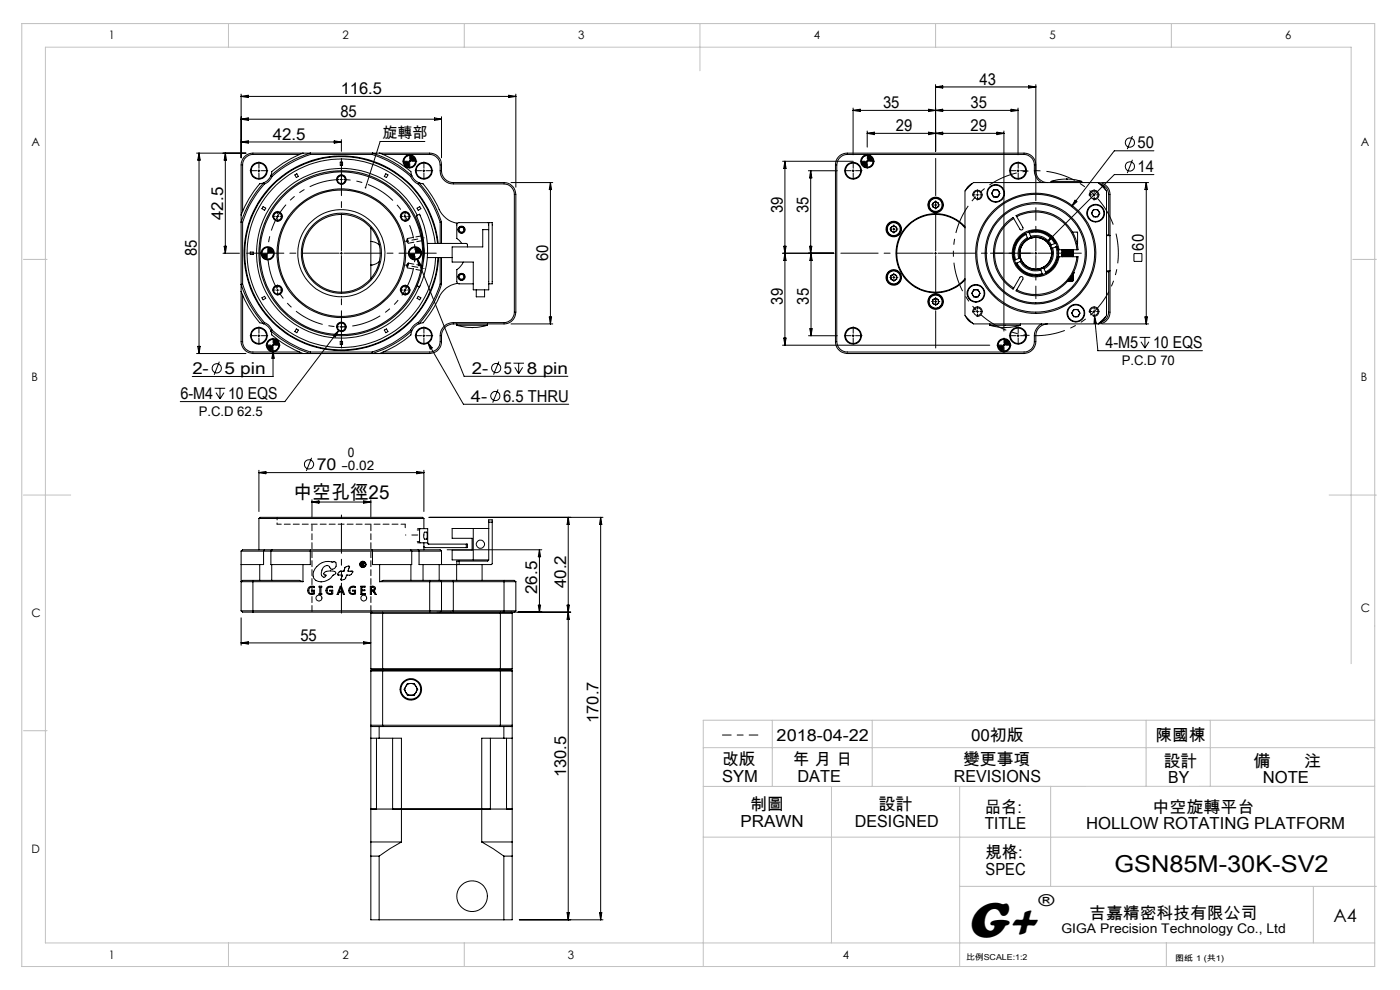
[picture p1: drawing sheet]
<svg xmlns="http://www.w3.org/2000/svg" width="297mm" height="210mm" viewBox="0 0 297 210" stroke-linecap="round" stroke-linejoin="round" font-family="sans-serif">
<g fill="none" stroke="#000" stroke-width=".21">
<path d="M51.2 20v13.5M109.4 20v19.7M198.5 17.9v14.2M198.5 18.4l1.5-.2v.5zM198.5 18.4h21.2M218.2 18.2l1.5 .2-1.5 .3zM219.7 17.9v24.7M41.7 32.5h10.5M42.2 32.5l.3 1.5h-.6zM42.2 32.5v42.5M47.8 32.5v21.2M47.8 32.5l.2 1.5h-.4z"/>
<path d="M51.2 30.1h21.2M51.2 30.1l1.5-.2v.5zM51.2 20.5l1.5-.3v.5zM51.2 25.3l1.5-.3v.5zM51.2 25.3h42.5M51.2 20.5h58.2M51.8 33.4l.6-.6 1.3-.3h37.5a2.45 2.45 0 0 1 2.5 2.5 3.1 3.1 0 0 0 1.2 3.4l1.3 .3h10.7a2.57 2.57 0 0 1 2.5 2.5v25a2.51 2.51 0 0 1-2.5 2.5h-10.7a2.51 2.51 0 0 0-2.5 2.5 3.1 3.1 0 0 1-1.3 3.4l-1.2 .4h-37.5a2.57 2.57 0 0 1-2.5-2.5v-37.5l.1-.9zM54.7 36.2h.5M54.9 36v.5M55.9 38.8a22.3 22.3 0 0 0-4.7 8.3l.3 .1M55.9 38.8l-.7 .2a20.5 20.5 0 0 0-4 6.6M55.9 38.8l.2 .2"/>
<path d="M56.1 39a21.8 21.8 0 0 0-4.6 8.2M57.5 37.2a2.79 2.79 0 0 1-1.6 1.6M57.5 37.2l.2 .2M57.7 37.4a3 3 0 0 1-1.6 1.6M62.5 37.1l.5-.2 .3 .5-.4 .3zM63.5 32.8h-9.8a2.23 2.23 0 0 0-2.2 2.2v9.9M64.3 32.5a22 22 0 0 0-6.7 4l-.1 .7M65.9 32.8a23.1 23.1 0 0 0-8.2 4.6M65.9 32.8l-.1-.3a21.5 21.5 0 0 0-8.3 4.7M65.9 32.8h13.1M70.9 29.9l1.5 .2-1.5 .3zM71.4 38.4a1.01 1.01 0 0 1 .9-1.3 1.01 1.01 0 0 1 1.1 1.1 1.01 1.01 0 0 1-1.3 .9"/>
<path d="M72.2 34.4h.5v.7h-.5zM72.2 38.1h.5M72.4 29.6v2.5M72.4 37.8v.5M79 32.8a22.3 22.3 0 0 1 8.1 4.6M79 32.8v-.3a21.7 21.7 0 0 1 8.3 4.7M80.5 32.5a20.9 20.9 0 0 1 6.7 4l.1 .7M81.3 32.8h9.9a2.29 2.29 0 0 1 2.2 2.2 3.3 3.3 0 0 0 1.4 3.7l1.4 .3h10.7a2.23 2.23 0 0 1 2.2 2.2v25a2.17 2.17 0 0 1-2.2 2.2h-10.7a2.74 2.74 0 0 0-2.8 2.8 2.71 2.71 0 0 1-1.4 3.3l-.8 .2h-9.9M81.8 36.9l.5 .2-.3 .6-.5-.3zM86.7 34.2h.5M86.9 33a1.26 1.26 0 0 0-1.2 1.2M86.9 34v.5"/>
<path d="M87.1 37.4a3.4 3.4 0 0 0 1.6 1.6M87.3 37.2a3.1 3.1 0 0 0 1.6 1.6M87.3 37.2l-.2 .2M88.2 34.2a1.26 1.26 0 0 1-1.3 1.3M88.7 39a22.6 22.6 0 0 1 4.7 8.2M88.9 38.8a22.3 22.3 0 0 1 4.8 8.3M88.9 38.8l.7 .2a20.3 20.3 0 0 1 3.9 6 5 5 0 0 0 3.6 2.4M88.9 38.8l-.2 .2M89.7 36.2h.5M89.9 36v.5M90.1 30h-9.5l-3.1 9.8M92.2 25l1.5 .3-1.5 .2z"/>
<path d="M93.7 24.8v8.7M107.9 20.2l1.5 .3-1.5 .2zM108.4 38.7h8.9M116.8 38.7l.2 1.5h-.5zM116.8 38.7v30M166 34.2h15M166.5 34.2v39M166.5 34.2l.3 1.5h-.5zM171.5 36.2h6.1M172 36.2v17.5M172 36.2l.2 1.5h-.5zM180.7 36.2h.5"/>
<path d="M181 22.9v9.9M181 23.4h35M181 23.4l1.5-.2v.5zM181 36v.5M183.7 34.2h.5M184 27.8v3.4M184 28.3h29M184 28.3l1.5-.3v.6zM184 33h-.2a1.22 1.22 0 0 0-1.1 1.2M184 34v.5M185.2 34.2a1.33 1.33 0 0 1-1.2 1.3M197 28l1.5 .3-1.5 .3z"/>
<path d="M197 23.2l1.5 .2-1.5 .3zM198.5 23.4l1.5-.2v.5zM198.5 28.3l1.5-.3v.6zM206.3 38.9l-1 .7-.4 .7M211.5 28l1.5 .3-1.5 .3zM213 27.8v42.4M214.5 23.2l1.5 .2-1.5 .3zM215.7 36.2h.5M216 22.9v9.9M216 36v.5M219.7 35a2.51 2.51 0 0 0-2.5-2.5h-37.5a2.45 2.45 0 0 0-2.5 2.5v37.5a2.5 2.5 0 0 0 2.5 2.5h37.5a2.57 2.57 0 0 0 2.5-2.5 3.1 3.1 0 0 1 1.3-3.4l1.2-.4M219.7 36.2a2.45 2.45 0 0 0 2.5 2.5"/>
<path d="M221 38.7a3.3 3.3 0 0 1-1.6-3.7 2.23 2.23 0 0 0-2.2-2.2h-37.5a2.29 2.29 0 0 0-2.2 2.2v37.5a2.23 2.23 0 0 0 2.2 2.2h37.5a2.17 2.17 0 0 0 2.2-2.2 3.3 3.3 0 0 1 1.6-3.8M223 38.5h6.5M223 38.5v.2M226.2 38l1.7 .1 1.6 .4M226.2 38l-1.6 .1-1.6 .4M226.2 38h.1M229.5 38.5v.2M233 38.7h-26.5l-1.8 1.8v26.4l1.3 1.4 .5 .4h26.5M233 38.7l1.7 1.8v26.4l-1.7 1.8M233 38.7a2.51 2.51 0 0 1 2.5 2.5v25a2.51 2.51 0 0 1-2.5 2.5M233.2 38.9l.7 .4 .7 1M233.5 39.1l.7 .3a2.25 2.25 0 0 1 1 1.8v8.6"/>
<path d="M233.7 38.7h10M240.2 33.9l-1.1 2.8M240.2 28.8l-1.1 2.8M243.2 38.7v30M243.2 38.7l.2 1.5h-.5zM244.8 37h-8.4l-14.2 14.3M244.8 32h-8.4l-9.1 11.8M47.3 53.7h3.5M47.6 52.2h.4l-.2 1.5zM51.5 47.2v13.1M53.1 53.5h.6v.5h-.6zM55.8 43.8l.6 .4-.3 .4-.5-.3z"/>
<path d="M56.8 52.5a1.26 1.26 0 0 0-1.3 1.2M57.9 46.2a.99 .99 0 0 1 .9-1.3 .99 .99 0 0 1 1.1 1.1 .99 .99 0 0 1-1.3 .9M58 53.7a1.26 1.26 0 0 1-1.2 1.3M58.6 45.9h.5M58.9 45.7v.5M72.2 53.7h.5M72.4 53.5v.5M78.7 51.2a2.53 2.53 0 0 1 1.8 .8M78.7 48.3v10.8M80.5 55.4a2.65 2.65 0 0 1-1.8 .8M85 46.2a.99 .99 0 0 1 .9-1.3 .99 .99 0 0 1 1 1.1 .99 .99 0 0 1-1.2 .9M85.7 45.9h.5"/>
<path d="M85.9 45.7v.5M88.1 52.5a1.26 1.26 0 0 0-1.3 1.2M88.5 44.2l.5-.4 .3 .5-.6 .3zM88.5 54.9l10 24.9h22M88.5 54.9l.8 1.3-.5 .2zM88.5 45.7a18 18 0 0 0-27.6-5.8 18 18 0 0 0 .8 28.2 18 18 0 0 0 27.2-7.3M89.3 53.7a1.26 1.26 0 0 1-1.2 1.3M89.9 55.3a17.4 17.4 0 0 0-1.6-9.6l.7-.3a18.4 18.4 0 0 1 0 15.5l-.5-.3M90.7 54.6h5.2M90.7 51.6h8.2l.3 .2v.6M92.3 51.6a20 20 0 0 0-30.7-14.7 20 20 0 0 0 .7 34.1 20 20 0 0 0 30.1-16.1v-.3M92.8 51.6a20.5 20.5 0 0 0-31.5-15.1 20.5 20.5 0 0 0 .8 34.9 20.5 20.5 0 0 0 30.8-16.4v-.4"/>
<path d="M93 51.6a20.6 20.6 0 0 0-31.7-15.2 20.6 20.6 0 0 0 .7 35.1 20.6 20.6 0 0 0 31-16.6v-.3M93.4 47.2v4.4M93.4 54.6v5.7M93.7 47.1v4.5M93.7 54.6v5.7M93.7 47.1l-.3 .1M97.3 48.9a.63 .63 0 0 1 .6-.8 .63 .63 0 0 1 .6 .7 .63 .63 0 0 1-.7 .5M97.3 58.9a.63 .63 0 0 1 .6-.8 .63 .63 0 0 1 .6 .7 .63 .63 0 0 1-.7 .5M98.3 55.6l-.6 .9-.8 .7v2.7l.4 .3h3.1M103.7 47.2v13M103.7 47.2h.7v13h-.7M103.7 47.2l-6.6 .1-.2 .3v3l1.1 1"/>
<path d="M103.7 48.7h-1.3v3.7h-6.5v3.2h4.5v5.9h3.3v-1.3M166.3 52.2h.5l-.3 1.5zM166.5 53.7l.3 1.5h-.5zM171.7 52.2h.5l-.2 1.5zM172 53.7v17.5M172 53.7l.3 1.5h-.5zM176.9 53.7h-10.9M188.9 48.3l.7-.4 .6 .3 .1 .7-.6 .4-.7-.3zM188.9 58.5l.7-.4 .6 .3 .1 .8-.6 .4-.7-.3zM189.4 58.8h.5M189.4 48.6h.5M189.6 48.4v.5"/>
<path d="M189.6 58.6v.5M197.8 43.1l.6-.4 .7 .4v.7l-.6 .4-.6-.3zM198.2 53.7h.5M198.2 43.5h.5M198.5 43.2v.5M198.5 53.5v.5M204.7 48.1a8.4 8.4 0 0 0-12.1-.4 8.4 8.4 0 0 0 0 12.1 8.4 8.4 0 0 0 12.1-.5M204.7 48.3a8.2 8.2 0 0 0-11.9-.5 8.2 8.2 0 0 0 0 11.9 8.2 8.2 0 0 0 11.9-.6M206.4 41.6a1.01 1.01 0 0 1 .8-1.3 1.01 1.01 0 0 1 1.2 1.1 1.01 1.01 0 0 1-1.3 .9M207.1 41.3h.5M207.4 41.1v.5M210.8 40.2h.9l.4 .8-.4 .8h-.9l-.4-.8z"/>
<path d="M215.1 46.3a8.7 8.7 0 0 0 0 14.8M215.1 46.3l-.2-.2a9 9 0 0 0 0 15.2l.2-.2M215.7 46l-.2-.3a9 9 0 0 1 13.2 7.3h-4.3a4.8 4.8 0 0 0-7.3-3.3 4.8 4.8 0 0 0 0 8 4.8 4.8 0 0 0 7.3-3.2h4.3a9 9 0 0 1-13.2 7.2l.2-.2M215.7 46l1.3 2.2a.37 .37 0 0 1-.1 .5 .37 .37 0 0 1-.5-.1l-1.3-2.3M215.7 46a8.7 8.7 0 0 1 12.8 7M215.7 55.8l-.2 .1a4.7 4.7 0 0 0 5.7 2.3l-.1-.2M215.7 55.8a4.5 4.5 0 0 0 5.4 2.2M216.1 54.8l-.7 .3M216.4 54.7l.3 .7M216.4 54.7l-.3 .1M216.4 54.7l.2 .7M216.4 55.5a3.7 3.7 0 0 0 4.4 1.8"/>
<path d="M216.4 55.5l-.7 .3M216.7 55.4a3.4 3.4 0 0 0 4 1.7M216.7 55.4l-.3 .1M217.7 49.7l-.1-.2a4.8 4.8 0 0 0-2.4 5.7l.2-.1M217.7 49.7a4.5 4.5 0 0 0-2.3 5.4M217.7 49.7l.2 .7M217.9 50.4a3.7 3.7 0 0 0-1.8 4.4M217.9 50.4l.2 .3M218.1 50.7a3.5 3.5 0 0 0-1.7 4M218.4 49.5a4.4 4.4 0 0 1 5.3 2.2M218.4 49.5l-.1-.3a4.8 4.8 0 0 1 5.7 2.4l-.3 .1M218.4 49.5l.3 .6"/>
<path d="M218.7 50.1a3.7 3.7 0 0 1 4.3 1.9M218.7 50.1l.1 .3M218.7 50.4l-.6 .3M218.8 50.4a3.5 3.5 0 0 1 4 1.7M218.8 50.4l-.7 .3M219.5 53.7h.5M219.7 53.5v.5M220.7 57.1l.1 .2M220.8 57.3l.3 .7M221.4 56.8l-.7 .3M221.4 56.8l.1 .2M221.5 57l.3 .7"/>
<path d="M222.8 52.1l.3 .6M223 52l-.2 .1M223.1 50l.3 .4-1.2 .9zM223.1 52.7a3.5 3.5 0 0 1-1.7 4.1M223.3 52.6a3.7 3.7 0 0 1-1.8 4.4M223.3 52.6l-.2 .1M223.7 51.7l-.7 .3M224 52.3a4.5 4.5 0 0 1-2.2 5.4M224 52.3h.3a4.8 4.8 0 0 1-2.4 5.7l-.1-.3M224 52.3l-.7 .3M224.5 53v1.5M224.7 53a5 5 0 0 0-7.7-3.5 5 5 0 0 0 0 8.4 5 5 0 0 0 7.7-3.4"/>
<path d="M225.2 54.3h2.5M225.2 53.1h2.5M225.2 54.4h2.5M225.2 53.9h2.5M225.2 54h2.5M225.2 53.5h2.5M225.2 53.6h2.5M225.2 53.2h2.5M225.2 53.1v.1M225.2 53.5v.1M225.2 53.9v.1M225.2 54.3v.1"/>
<path d="M225.2 54l.3 .1M225.2 54.4l.2 .1M225.2 53.6l.3 .1M225.2 53.2l.3 .1M225.4 53l-.2 .1M225.5 54.1h2M225.5 53.3h2M225.5 53.7h2M225.5 54.1l-.3 .2M225.5 53.3l-.3 .2M225.5 53.7l-.3 .2M226.6 59.5h1.1"/>
<path d="M226.7 59.5h1M226.8 59.3h.7M226.9 59.2h.8M227 59.1h.7M227.1 58.9h.4M227.2 58.8h.5M227.3 58.7h.4M227.3 58.5h.2M227.4 58.4h.3M227.5 49.2l1.1 .1-.1 2.4M227.5 58.3h.2M227.5 58.9l.2 .2"/>
<path d="M227.5 54.1l.2 .2M227.5 53.3l.2 .2M227.5 53.7l.2 .2M227.5 59.3l.2 .2M227.5 58.5l.2 .2M227.6 58.2l.1 .1M227.6 53l.1 .1M227.7 58h.1M227.7 57.9h.1M227.7 59.5l-.2 .2h-1.1M227.7 53.1v.1M227.7 53.5v.1"/>
<path d="M227.7 53.9v.1M227.7 54.3v.1M227.7 57.9v.1M227.7 58.3v.1M227.7 58.7v.1M227.7 59.1v.1M227.7 59.5h.1M227.7 59.2l-.2 .1M227.7 58.8l-.2 .1M227.7 58.4l-.2 .1M227.7 58h-.1M227.7 54l-.2 .1"/>
<path d="M227.7 54.4l-.1 .1M227.7 53.6l-.2 .1M227.7 53.2l-.2 .1M228.1 42.5l.4 .3-1.2 1zM228.5 54.5a8.7 8.7 0 0 1-12.8 7M231.1 41.6a1 1 0 0 1 .9-1.2 1 1 0 0 1 1.1 1 1 1 0 0 1-1.3 .9M231.8 41.3h.5M232 44.4h.9l.4 .8-.4 .8h-.9l-.5-.8zM232.1 41.1v.5M234.7 57.6h.5M234.7 49.8h.5M234.7 57.5h.8"/>
<path d="M234.7 50h.8M235.2 57.6v8.6a2.27 2.27 0 0 1-1.7 2.2M235.2 49.8l.1 .2M235.3 57.5l-.1 .1M240.6 53.8h1.7v1.6h-1.7zM41.7 75h10.5M41.9 73.5h.6l-.3 1.5zM46.5 76.7l-1.1 2.8M51.2 61.8a20.8 20.8 0 0 0 4 6.7l.7 .2M51.5 60.3a22.3 22.3 0 0 0 4.6 8.1M51.5 60.3h-.3a22.8 22.8 0 0 0 4.7 8.4M51.5 62.6v9.9a2.17 2.17 0 0 0 2.2 2.2h9.8"/>
<path d="M54.7 71.2h.5M54.9 71v.5M55.6 63.2l.5-.3 .3 .4-.6 .3zM55.9 68.7a2.6 2.6 0 0 1 1.6 1.5M56.1 68.4a2.84 2.84 0 0 1 1.6 1.6M56.1 68.4l-.2 .3M57.5 70.2a22.2 22.2 0 0 0 8.3 4.8l.1-.3M57.5 70.2l.1 .7a20.5 20.5 0 0 0 6.7 4.1M57.7 73.2h.5M57.7 70a21.8 21.8 0 0 0 8.2 4.7M57.7 70l-.2 .2M57.9 74.5v5.4h-17.1"/>
<path d="M57.9 74.5l.3 1.5h-.5zM57.9 73v.5M57.9 72a1.33 1.33 0 0 0-1.2 1.2M57.9 61.8a.99 .99 0 0 1 .9-1.2 .99 .99 0 0 1 1.1 1 .99 .99 0 0 1-1.3 .9M58.6 61.6h.5M58.9 61.3v.5M59.2 73.2a1.21 1.21 0 0 1-1.3 1.3M62.9 69.8l.4 .2-.3 .6-.5-.3zM65.9 74.7h13.1M70.7 71.2l1.1-1-.7 1.3zM71.4 69.6a1 1 0 0 1 .9-1.3 1 1 0 0 1 1.1 1.1 1 1 0 0 1-1.3 .9M71.8 70.2l-11.4 15h-22.2"/>
<path d="M72.2 72.4h.5v.7h-.5zM72.2 69.3h.5M72.4 69.1v.5M81.5 70l.5-.2 .3 .5-.5 .3zM85 61.8a.99 .99 0 0 1 .9-1.2 .99 .99 0 0 1 1 1 .99 .99 0 0 1-1.2 .9M85.7 61.6h.5M85.9 61.3v.5M87.1 70a21.1 21.1 0 0 1-8.1 4.7M87.1 70l.2 .2M87.3 70.2a22.4 22.4 0 0 1-8.3 4.8v-.3M87.3 70.2l-.1 .7a20.5 20.5 0 0 1-6.7 4.1M88.7 68.4a3.1 3.1 0 0 0-1.6 1.6"/>
<path d="M88.7 62.9l.6 .3-.3 .4-.5-.3zM88.7 68.4l.2 .3M88.9 68.7a2.88 2.88 0 0 0-1.6 1.5M89.7 71.2h.5M89.9 71v.5M90.7 72.6l7.6 13.2h22.3M90.7 72.6l1 1.2-.4 .2zM93.4 60.3a23.1 23.1 0 0 1-4.7 8.1M93.4 60.3h.3M93.7 60.3a22.8 22.8 0 0 1-4.8 8.4M96.9 69l2 .4 1.3 .1M96.9 69h6.5"/>
<path d="M96.9 68.7v.3M97.1 60.1a5.1 5.1 0 0 0-4.2 3.6 18.7 18.7 0 0 1-3.3 4.8l-.7 .2M100.2 69.5h.1M101 61.5v1.5h1.8v-1.5M103.4 69l-2 .4-1.2 .1M103.4 68.7v.3M105.8 76.7l-1.1 2.8M108.4 68.7h8.9M108.9 77h2.3M109.2 77.9l.8 1.4M110 77v2.3M110.9 77.9l-.9 1.4"/>
<path d="M116.5 67.2h.5l-.2 1.5zM166 73.2h44M166.3 71.7h.5l-.3 1.5zM171.5 71.2h6.1M171.8 69.7h.5l-.3 1.5zM180.7 71.2h.5M181 71v.5M197.8 63.6l.6-.4 .7 .4v.7l-.6 .4-.6-.3zM198.2 64h.5M198.5 63.7v.5M204.9 67.2l.7 .9 .7 .4M206.4 66.3a1 1 0 0 1 .8-1.2 1 1 0 0 1 1.1 1 1 1 0 0 1-1.2 1"/>
<path d="M206.6 61.4h.9l.4 .8-.4 .8h-.9l-.5-.8zM207.1 66.1h.5M207.4 65.9v.4M210 69l2 .4 1.2 .1M210 69h6.5M210 68.7v.3M212.7 73.2h.5M213 72h-.2a1.22 1.22 0 0 0-1.1 1.2M213 73v.5M213.2 69.5h.1M214.2 73.2a1.26 1.26 0 0 1-1.2 1.3M215.1 61.1l1.3-2.3a.37 .37 0 0 1 .5-.1 .37 .37 0 0 1 .1 .5l-1.3 2.3"/>
<path d="M215.7 71.2h.5M216 71v.5M216.5 69l-2 .4-1.3 .1M216.5 68.7v.3M227.8 65.6h.9l.4 .8-.4 .8h-.9l-.5-.8zM231.1 66.3a.99 .99 0 0 1 .9-1.2 .99 .99 0 0 1 1.1 1.1 .99 .99 0 0 1-1.3 .9M231.8 66.1h.5M232.1 65.9v.4M232.2 67.1l.7 7.3h22.2M232.2 67.1l.4 1.5h-.5zM233.7 68.7h10M234.6 67.2l-.2 .3a2.09 2.09 0 0 1-1.2 1"/>
<path d="M241.8 71.6h2.2M242 72.5l.9 1.3M242.9 71.6v2.2M242.9 67.2h.5l-.2 1.5zM243.7 72.5l-.8 1.3M45.5 82.4h2.3M45.8 83.3l.9 1.3M46.7 82.4v2.2M47.5 83.3l-.8 1.3M54.9 99.8v8.7M66.1 97.1l-1.1 2.8M89.9 99.8v8.7"/>
<path d="M105.7 82.6l-1.2 2.8M51.2 116.9h4.7M51.2 119.8h3.9M51.2 116.9v12.7M54.9 100.3h35M54.9 100.3l1.5-.3v.5zM54.9 110l.3-.3h34.5l.2 .3M54.9 110h35M54.9 110v6.6M55.1 119.8v3.3M55.9 116.9v2.9h-.8M55.9 116.9h1.6"/>
<path d="M56.1 116.6h1.6M56.1 116.6h-4.6l-.3 .3M56.1 116.6l-.2 .3M57.5 116.9h8.3M57.5 116.9v2.9h.1M57.6 119.8h6.7M57.6 119.8v3.3M57.7 116.6h8.2M57.7 116.6l-.2 .3M64.3 119.8v3.6M65.8 116.9v2.9h-1.5M65.8 116.9h13.2"/>
<path d="M65.9 116.6h13.1M65.9 116.6l-.1 .3M66.2 106v3.7M66.2 106.5h12.5M66.2 106.5l1.5-.3v.5zM76.7 119.3h.5l.1 .2-.2 .3 .2 .3h-.1l-.2-.3h-.2l-.1 .3zM76.8 119.4h.3v.3h-.3zM77.2 106.2l1.5 .3-1.5 .2zM78.7 106v3.7M79 116.6h8.1M79 116.6v.3M79 116.9h8.3"/>
<path d="M79 116.9v2.9h1.5M80.5 119.8h6.7M80.5 119.8v3.6M87.1 116.6h1.6M87.1 116.6l.2 .3M87.2 119.8v3.3M87.3 116.9h1.6M87.3 116.9v2.9h-.1M88.4 100l1.5 .3-1.5 .2zM88.5 112.4h.5M88.5 114.9h.5M88.6 112.1h.5"/>
<path d="M88.6 115.1h.5M88.7 116.6h4.7l.3 .3M88.7 116.6l.2 .3M88.9 116.9v2.9h.8M88.9 116.9h4.8M89 114.9l.1 .2M89 112.4v2.5M89.1 112.1l-.1 .3M89.1 112.1h1.6v3M89.1 115.1h1.6M89.7 119.8h3.5M89.7 119.8v3.3"/>
<path d="M89.9 115.9l.2 .3h8.8M89.9 110v2.1M89.9 115.1v1.5M90 112.9h.6v1v.5h-.3a.34 .34 0 0 1-.4-.4zM90.7 115.1l.2 .3h8M90.7 115.1h.1M90.7 115.1l.3 .3M90.9 109.7h37M93.2 119.8h4.2M93.2 119.8v3.3M93.7 116.9v2.9M94.9 116.6h20"/>
<path d="M97.4 119h-.5v4.1M97.4 119v.8M98.9 115.4h.3v.8h-.3M98.9 115.4v.8M100.4 112.1v6.7M102.3 119.8v3.3M103.6 118.8l-.2 .2h-6M103.7 110.8v-.5h.7v.5M103.7 110.8v8h-7.8v-2.1h4.3v-2.5h-4.3v-2.1h7.8M103.7 110.8h.7M104.4 110.8v8.9l-7 .1M114.4 116.6v13.2"/>
<path d="M114.4 116.6l.3 1.5h-.5zM120.5 109.7v85.4M120.5 109.7l.3 1.6h-.5zM127.4 109.7l.3 1.6h-.5zM127.4 109.7v85.4M51.2 131v5.9M51.2 136.4l1.5-.3v.5zM51.2 136.4h27.5M51.2 129.6l.3 .2h2.2M51.2 129.6h42.5M53.7 123.1h-2.2l-.3 .3h13.1M53.7 123.1h9.8l.8 .3"/>
<path d="M53.7 129.8h37.5M53.7 123.1v6.7M65.6 124.5l.9-.2 .2 .1v.3a.71 .71 0 0 0-1.2 .4 .71 .71 0 0 0 1 .8v-.5h-.4v-.2h.6v.8a.92 .92 0 0 1-1.3-.2 .92 .92 0 0 1 .2-1.3zM67.2 120.2a3.6 3.6 0 0 1 3.5-1h.2a.8 .8 0 0 1 .3 1.1 .8 .8 0 0 1-1.2 .2l-.1-.4a1.04 1.04 0 0 0-1.6 .8 1.24 1.24 0 0 0 0 1.3 .44 .44 0 0 0 .5 .2 .44 .44 0 0 0 .3-.4 .34 .34 0 0 1-.4-.4 2.22 2.22 0 0 1 2.5-.2l-.1 .4-.4 .2a2.81 2.81 0 0 1-3.9 .9 1.99 1.99 0 0 1 .4-2.7zM67.7 124.3h.6v.3h-.2v1.3h.2v.2h-.6v-.2h.1v-1.3h-.1zM69.5 124.5l.8-.2 .3 .1v.3a.71 .71 0 0 0-1.2 .4 .71 .71 0 0 0 .9 .8v-.5h-.3v-.2h.6v.8a.92 .92 0 0 1-1.3-.2 .92 .92 0 0 1 .2-1.3zM72 121.3l.3-.2a.58 .58 0 0 0 .7 0 .58 .58 0 0 0 .2-.7 .73 .73 0 0 1 1-.3l-.4 1.1h1a.97 .97 0 0 1-1.2 .8l-.1 .1a.83 .83 0 0 1-1.2 .8l.3-.9-1-.1zM72.2 124.3h.2l.7 1.8h-.3l-.1-.5h-.8l-.1 .5h-.3zM72.3 124.6h.1M72.3 124.6l.3 .8h-.6zM72.8 121.2h.1M74.3 124.5l.9-.2 .2 .1v.3a.7 .7 0 0 0-1.2 .4 .7 .7 0 0 0 1 .8v-.5h-.4v-.2h.6v.8a.92 .92 0 0 1-1.3-.2 .92 .92 0 0 1 .2-1.3z"/>
<path d="M76.6 124.3h.8v.3h-.6v.5h.6v.2h-.6v.6h.7v.2h-.9zM77.2 136.1l1.5 .3-1.5 .2zM78.6 124.3a.95 .95 0 0 1 1 .3v.4l-.3 .3 .5 .8h-.2l-.5-.7h-.3v.7h-.2zM78.7 130.1h2.5M78.7 130.1v11.7M78.8 124.6h.3a.3 .3 0 0 1 .3 .3 .3 .3 0 0 1-.3 .3h-.3zM78.9 129.8l-.2 .3M79.3 125.3h.1M80.5 123.4h13.2M81.2 129.8v.3M81.2 130.1v11.7M81.2 130.1h25"/>
<path d="M91.2 123.1h-9.9l-.8 .3M91.2 123.1h2.2M91.2 129.8h2.2M91.2 123.1v6.7M92.7 129.8h28.4M93.4 123.1h2.8M93.4 129.8h2.2M93.4 123.1l.3 .3M93.7 123.4h15.7M93.7 129.6h15.7M93.7 123.4v6.2M93.7 129.6l-.3 .2"/>
<path d="M96.2 123.1h10.7M96.2 123.1v6.7M106.2 130.1h2.5M106.2 130.1v11.7M106.6 129.8h-.4v.3M106.9 123.1h2.2l.3 .3M106.9 123.1v6.7h2.2l.3-.2M108.4 129.8l.3 .3M108.7 130.1v11.7M109.4 123.4v6.2M114.2 128.4h.5l-.3 1.4zM120.3 128.4h.5l-.3 1.4z"/>
<path d="M120.5 129.8l.3 1.6h-.5zM78.7 156.6h1.7M78.7 153.8l.2 .3M78.7 153.8h2.5M78.7 142.3h2.5M78.7 141.8h2.5M78.7 141.8l.2 .3M78.7 142.3v11.5M78.9 142.1h2.3M78.9 142.1l-.2 .2M79.9 156.6v15h-1.2h6.5M80.4 154.1h-1.7v24.5"/>
<path d="M80.4 156.6h4.8v22M80.4 154.1v2.5M80.4 154.1h26.5M81.2 142.1v.2M81.2 153.8v.3M81.2 141.8v.3M81.2 142.1h25M81.2 142.3h25M81.2 153.8h25M81.2 142.3v11.5M81.2 141.8h25M83.3 156.6v15h1.9"/>
<path d="M86.4 145h1.5l.7 1.2-.7 1.3h-1.5l-.7-1.3zM104 156.6v15h-1.8M106.2 142.1v.2M106.2 153.8v.3M106.2 142.1h2.2M106.2 142.3h2.5M106.2 153.8h2.5M106.2 141.8v.3M106.2 141.8h2.5M106.2 142.3v11.5M106.9 156.6h1.8M106.9 154.1h1.8v24.5"/>
<path d="M106.9 154.1v2.5M106.9 156.6h-4.7v22M107.5 156.6v15h1.2h-6.5M108.4 142.1l.3 .2M108.7 153.8l-.3 .3M108.7 141.8l-.3 .3M108.7 142.3v11.5M78.7 178.6h6.5M78.7 178.6v3M85.2 178.6l-2.5 1.4-2.3 1.6M85.2 171.6h17M102.2 178.6h6.5"/>
<path d="M102.2 178.6l4.7 3M108.7 178.6v3M78.7 181.6h1.7M78.7 181.6v13.5h1.7M80.4 195.1h26.5M80.4 181.6v13.5M106.9 181.6h1.8M106.9 181.6v13.5M108.7 181.6v13.5h-1.8M110.2 195.1h17.7M120.3 193.6h.5l-.3 1.5zM127.2 193.6h.5l-.3 1.5z"/>
<circle cx="54.9" cy="36.2" r="1.78"/>
<circle cx="54.9" cy="36.2" r="1.63"/>
<circle cx="72.4" cy="38.1" r=".83"/>
<circle cx="72.4" cy="38.1" r=".97"/>
<circle cx="86.9" cy="34.2" r="1.4"/>
<circle cx="86.9" cy="34.2" r="1.25"/>
<circle cx="89.9" cy="36.2" r="1.77"/>
<circle cx="89.9" cy="36.2" r="1.63"/>
<circle cx="181" cy="36.2" r="1.63"/>
<circle cx="181" cy="36.2" r="1.78"/>
<circle cx="184" cy="34.2" r="1.41"/>
<circle cx="184" cy="34.2" r="1.26"/>
<circle cx="216" cy="36.2" r="1.63"/>
<circle cx="216" cy="36.2" r="1.78"/>
<circle cx="239.7" cy="35.3" r=".99"/>
<circle cx="239.7" cy="30.3" r=".98"/>
<circle cx="56.8" cy="53.7" r="1.41"/>
<circle cx="56.8" cy="53.7" r="1.25"/>
<circle cx="58.9" cy="45.9" r=".82"/>
<circle cx="58.9" cy="45.9" r=".98"/>
<circle cx="72.4" cy="53.7" r="17.2"/>
<circle cx="72.4" cy="53.7" r="9.2"/>
<circle cx="72.4" cy="53.7" r="13.4"/>
<circle cx="72.4" cy="53.7" r="8.2"/>
<circle cx="72.4" cy="53.7" r="17.5"/>
<circle cx="72.4" cy="53.7" r="13.6"/>
<circle cx="72.4" cy="53.7" r="8.5"/>
<circle cx="85.9" cy="45.9" r=".98"/>
<circle cx="86" cy="45.9" r=".83"/>
<circle cx="88" cy="53.7" r="1.26"/>
<circle cx="88" cy="53.7" r="1.41"/>
<circle cx="97.9" cy="58.7" r=".75"/>
<circle cx="97.9" cy="58.7" r=".52"/>
<circle cx="97.9" cy="48.7" r=".52"/>
<circle cx="97.9" cy="58.7" r=".66"/>
<circle cx="97.9" cy="48.7" r=".66"/>
<circle cx="97.9" cy="48.7" r=".76"/>
<circle cx="189.6" cy="58.9" r="1.65"/>
<circle cx="189.6" cy="48.6" r="1.65"/>
<circle cx="189.6" cy="58.8" r="1.38"/>
<circle cx="189.6" cy="58.9" r="1.5"/>
<circle cx="189.6" cy="48.6" r="1.37"/>
<circle cx="189.6" cy="48.6" r="1.49"/>
<circle cx="189.6" cy="58.8" r=".61"/>
<circle cx="189.6" cy="48.6" r=".63"/>
<circle cx="198.5" cy="43.5" r="1.65"/>
<circle cx="198.5" cy="43.5" r="1.37"/>
<circle cx="198.5" cy="43.5" r="1.5"/>
<circle cx="198.5" cy="43.5" r=".62"/>
<circle cx="207.4" cy="41.4" r=".82"/>
<circle cx="211.2" cy="41" r="1.76"/>
<circle cx="211.2" cy="41" r="1.87"/>
<circle cx="211.2" cy="41" r=".78"/>
<circle cx="219.7" cy="53.7" r="12.5"/>
<circle cx="219.7" cy="53.7" r="3.4"/>
<circle cx="219.7" cy="53.7" r="10.8"/>
<circle cx="219.7" cy="53.7" r="10.5"/>
<circle cx="219.7" cy="53.7" r="12.8"/>
<circle cx="232.1" cy="41.4" r=".83"/>
<circle cx="232.4" cy="45.2" r=".77"/>
<circle cx="232.4" cy="45.2" r="1.76"/>
<circle cx="232.4" cy="45.2" r="1.87"/>
<circle cx="46" cy="78.1" r=".98"/>
<circle cx="54.9" cy="71.2" r="1.78"/>
<circle cx="54.9" cy="71.2" r="1.63"/>
<circle cx="57.9" cy="73.2" r="1.39"/>
<circle cx="57.9" cy="73.2" r="1.24"/>
<circle cx="58.9" cy="61.5" r=".82"/>
<circle cx="58.9" cy="61.5" r=".98"/>
<circle cx="72.4" cy="69.3" r=".83"/>
<circle cx="72.4" cy="69.4" r=".97"/>
<circle cx="85.9" cy="61.5" r=".98"/>
<circle cx="86" cy="61.5" r=".83"/>
<circle cx="89.9" cy="71.2" r="1.77"/>
<circle cx="89.9" cy="71.2" r="1.63"/>
<circle cx="105.3" cy="78.1" r=".97"/>
<circle cx="181" cy="71.2" r="1.63"/>
<circle cx="181" cy="71.2" r="1.78"/>
<circle cx="198.5" cy="64" r="1.39"/>
<circle cx="198.5" cy="64" r="1.65"/>
<circle cx="198.5" cy="64" r="1.5"/>
<circle cx="198.5" cy="64" r=".62"/>
<circle cx="207" cy="62.2" r="1.76"/>
<circle cx="207" cy="62.2" r=".77"/>
<circle cx="207" cy="62.2" r="1.87"/>
<circle cx="207.4" cy="66.1" r=".82"/>
<circle cx="213" cy="73.2" r="1.4"/>
<circle cx="213" cy="73.2" r="1.25"/>
<circle cx="216" cy="71.2" r="1.63"/>
<circle cx="216" cy="71.2" r="1.78"/>
<circle cx="228.2" cy="66.4" r="1.88"/>
<circle cx="228.2" cy="66.4" r="1.76"/>
<circle cx="228.2" cy="66.4" r=".77"/>
<circle cx="232.1" cy="66.1" r=".83"/>
<circle cx="65.6" cy="98.5" r=".98"/>
<circle cx="105.1" cy="84" r=".97"/>
<circle cx="77" cy="119.7" r=".67"/>
<circle cx="77" cy="119.7" r=".6"/>
<circle cx="101.9" cy="115.4" r=".87"/>
<circle cx="67.7" cy="126.9" r=".62"/>
<circle cx="77.2" cy="126.9" r=".62"/>
<circle cx="87.2" cy="146.2" r="2.27"/>
<circle cx="87.2" cy="146.2" r="1.24"/>
<circle cx="87.2" cy="146.2" r="2.1"/>
<circle cx="100.1" cy="190.1" r="3.3"/>
</g>
<path d="M236.5 48.6a17.5 17.5 0 0 0-29.3-7.1 17.5 17.5 0 0 0 7.8 29.1 17.5 17.5 0 0 0 21.8-20.9l-.3-1.1" fill="none" stroke="#000" stroke-width=".21" stroke-dasharray="6.3 1.3 1.3 1.3 1.3 1.3" stroke-dashoffset="-1" stroke-linecap="butt"/>
<path d="M87.4 49.1a15.6 15.6 0 0 0-26.1-6.3 15.6 15.6 0 0 0 6.9 25.9 15.6 15.6 0 0 0 19.5-18.5l-.3-1.1" fill="none" stroke="#000" stroke-width=".21" stroke-dasharray="6.3 1.3 1.3 1.3 1.3 1.3" stroke-dashoffset="4.9" stroke-linecap="butt"/>
<path d="M219.2 53.7h-9.1M219.7 53.2v-9.1M219.7 54.2v9.2M220.2 53.7h9.2" fill="none" stroke="#000" stroke-width=".21" stroke-dasharray="30.5 1.3 1.3 1.3" stroke-dashoffset="27.8"/>
<path d="M71.9 53.7h-19.6M72.4 53.2v-19.6M72.4 54.2v19.6M72.9 53.7h19.6M198 53.7h-19.6M198.5 53.2v-19.6M198.5 54.2v19.6M199 53.7h19.6" fill="none" stroke="#000" stroke-width=".21" stroke-dasharray="30.5 1.3 1.3 1.3" stroke-dashoffset="22.6"/>
<g fill="none" stroke="#000" stroke-width=".21" stroke-dasharray="30.5 1.3 1.3 1.3">
<path d="M54.4 36.2h-1.3M54.9 35.7v-1.4M54.9 36.7v1.4M55.4 36.2h1.4M71.9 38.1h-.5M72.4 37.6v-.6M72.4 38.6v.6M72.9 38.1h.6M86.4 34.2h-1M86.9 33.7v-1M86.9 34.7v1M87.4 34.2h1"/>
<path d="M89.4 36.2h-1.3M89.9 35.7v-1.4M89.9 36.7v1.4M90.4 36.2h1.4M180.5 36.2h-1.4M181 35.7v-1.4M181 36.7v1.4M181.5 36.2h1.4M183.5 34.2h-1M184 33.7v-1M184 34.7v1M184.5 34.2h1"/>
<path d="M215.5 36.2h-1.4M216 35.7v-1.4M216 36.7v1.4M216.5 36.2h1.4M58.4 45.9h-.6M58.9 45.4v-.6M58.9 46.4v.6M59.4 45.9h.6M85.5 45.9h-.6M86 45.4v-.6M86 46.4v.6M86.5 45.9h.5"/>
<path d="M189.1 58.8h-.4M189.1 48.6h-.4M189.6 58.3v-.3M189.6 59.3v.4M189.6 48.1v-.4M189.6 49.1v.4M190.1 58.8h.4M190.1 48.6h.4M198 43.5h-.4M198.5 43v-.4M198.5 44v.3M199 43.5h.4"/>
<path d="M206.9 41.3h-.6M207.4 40.8v-.5M207.4 41.8v.6M207.9 41.3h.6M231.6 41.3h-.6M232.1 40.8v-.5M232.1 41.8v.6M232.6 41.3h.6M54.4 71.2h-1.3M54.9 70.7v-1.4M54.9 71.7v1.4M55.4 71.2h1.4"/>
<path d="M57.4 73.2h-1M57.9 72.7v-1M57.9 73.7v1M58.4 61.5h-.6M58.4 73.2h1M58.9 61v-.6M58.9 62v.6M59.4 61.5h.6M71.9 69.3h-.5M72.4 68.8v-.5M72.4 69.8v.6M72.9 69.3h.6"/>
<path d="M85.5 61.5h-.6M86 61v-.6M86 62v.6M86.5 61.5h.5M89.4 71.2h-1.3M89.9 70.7v-1.4M89.9 71.7v1.4M90.4 71.2h1.4M180.5 71.2h-1.4M181 70.7v-1.4M181 71.7v1.4M181.5 71.2h1.4"/>
<path d="M198 64h-.4M198.5 63.5v-.4M198.5 64.5v.3M199 64h.4M206.9 66.1h-.6M207.4 65.6v-.6M207.4 66.6v.6M207.9 66.1h.6M212.5 73.2h-1M213 72.7v-1M213 73.7v1M213.5 73.2h1"/>
<path d="M215.5 71.2h-1.4M216 70.7v-1.4M216 71.7v1.4M216.5 71.2h1.4M231.6 66.1h-.6M232.1 65.6v-.6M232.1 66.6v.6M232.6 66.1h.6M72.4 110v-.8"/>
</g>
<path d="M153.3 155.9h7.5" fill="none" stroke="#000" stroke-width=".21" stroke-dasharray="30.5 1.3 1.3 1.3" stroke-dashoffset="28.6"/>
<path d="M86 51.2l4-.7M86 56.2l4 .8M86 113.5h4" fill="none" stroke="#000" stroke-width=".21" stroke-dasharray="30.5 1.3 1.3 1.3" stroke-dashoffset="30.4"/>
<path d="M66.2 111.2v18.6M78.7 111.2v18.6" fill="none" stroke="#000" stroke-width=".21" stroke-dasharray="1.3 .6" stroke-dashoffset="-.1"/>
<path d="M58.8 109.7v1.5" fill="none" stroke="#000" stroke-width=".21" stroke-dasharray="1.3 .6" stroke-dashoffset=".7"/>
<path d="M58.8 111.2h27.2" fill="none" stroke="#000" stroke-width=".21" stroke-dasharray="1.3 .6" stroke-dashoffset=".4"/>
<path d="M86 111.2v1" fill="none" stroke="#000" stroke-width=".21" stroke-dasharray="1.3 .6" stroke-dashoffset=".5"/>
<path d="M72.4 131.1v-21.1" fill="none" stroke="#000" stroke-width=".21" stroke-dasharray="6.3 1.3 1.3 1.3 1.3 1.3" stroke-dashoffset="-1"/>
<g fill="none" stroke="#c0c0c0" stroke-width=".21">
<path d="M4.6 5h287v200h-287zM48.5 5v5M98.5 5v5M148.5 5v10M198.5 5v5M248.5 5v5M5 55h5M287 55h5M5 105h10M282 105h10M5 155h5M149.2 158.6h142.4"/>
<path d="M163.8 152.8v14M185 152.8v14M243.1 152.8v14M256.8 152.8v14M286.6 140.8v-130.8h-277v190h282M291.6 152.8h-142.4v52.2M149.2 177.6h142.4M176.4 166.8v33.2M203.6 166.8v38.2M222.9 166.8v21.2M291.6 166.8h-142.4M203.6 188h88.4"/>
<path d="M278.6 188v12M48.5 200v5M98.5 200v5M247.4 200v5"/>
</g>
<g fill="#000">
<path d="M77.4 39.7l.2-.1a.17 .17 0 0 1 .1 .3 .17 .17 0 0 1-.2 .1z"/>
<path d="M182.7 34.2a1.26 1.26 0 0 0 1.3 1.3v-1.3zM184 33v1.2h1.2v-.1a1.22 1.22 0 0 0-1.2-1.1zM211.7 73.2a1.21 1.21 0 0 0 1.3 1.3v-1.3zM213 72v1.2h1.2a1.33 1.33 0 0 0-1.2-1.2zM55.5 53.7a1.33 1.33 0 0 0 1.3 1.3v-1.3zM56.8 52.5v1.2h1.2a1.21 1.21 0 0 0-1.2-1.2zM86.8 53.7a1.33 1.33 0 0 0 1.3 1.3v-1.3zM88.1 52.5v1.2h1.2a1.21 1.21 0 0 0-1.2-1.2zM85.7 34.2a1.33 1.33 0 0 0 1.2 1.3v-1.3zM86.9 33v1.2h1.3v-.1a1.22 1.22 0 0 0-1.3-1.1zM56.7 73.2a1.26 1.26 0 0 0 1.2 1.3v-1.3zM57.9 72v1.2h1.3a1.26 1.26 0 0 0-1.3-1.2z"/>
</g>
<path d="M86.4 50.6l.2 1-.2-1M86.6 55.9l-.2 .9 .2-.9M89.4 50.1l.2 .9-.2-.9M89.6 56.4l-.2 1 .2-1" fill="none" stroke="#000" stroke-width=".21" stroke-dasharray="1.3 .6" stroke-dashoffset=".6"/>
<path d="M86.2 51.2l.4 .4M86.2 56.3l.2 .5M86.4 50.6l-.2 .6M86.6 55.8l-.4 .5M89.4 50h.1" fill="none" stroke="#000" stroke-width=".21" stroke-dasharray="1.3 .6"/>
<path d="M86.4 56.8l3 .6M86.6 51.6l3-.6M89.4 50l-3 .6M89.6 56.4l-3-.6" fill="none" stroke="#000" stroke-width=".21" stroke-dasharray="1.3 .6" stroke-dashoffset=".1"/>
<text font-size="11" x="205.1" y="198.7">G+</text>
<text font-size="4.9" x="236.4" y="185">GSN85M-30K-SV2</text>
<text font-size="4.1" x="62.3" y="105.9">中空孔徑25</text>
<text font-size="3.9" x="282.9" y="195.5">A4</text>
<g font-size="3.5">
<text x="207.8" y="17.9">43</text>
<text x="72.3" y="19.9">116.5</text>
<text x="187.3" y="22.9">35</text>
<text x="205.9" y="22.9">35</text>
<text x="57.8" y="29.6">42.5</text>
<text x="72.2" y="24.8">85</text>
<text x="190" y="27.8">29</text>
<text x="205.9" y="27.8">29</text>
<text x="241.3" y="31.5">50</text>
<text x="241.3" y="36.5">14</text>
<text x="47.3" y="46.7" transform="rotate(-90 47.3 46.7)">42.5</text>
<text x="166" y="45.2" transform="rotate(-90 166 45.2)">39</text>
<text x="171.5" y="45.2" transform="rotate(-90 171.5 45.2)">35</text>
<text x="242.7" y="53.2" transform="rotate(-90 242.7 53.2)">60</text>
<text x="41.7" y="54.4" transform="rotate(-90 41.7 54.4)">85</text>
<text x="116.3" y="55.4" transform="rotate(-90 116.3 55.4)">60</text>
<text x="166" y="64.6" transform="rotate(-90 166 64.6)">39</text>
<text x="171.6" y="64.6" transform="rotate(-90 171.6 64.6)">35</text>
<text x="234.5" y="73.9">4-M5</text>
<text x="244.6" y="73.9">10 EQS</text>
<text x="40.8" y="79.4">2-</text>
<text x="47.6" y="79.4">5 pin</text>
<text x="100.1" y="79.3">2-</text>
<text x="106.9" y="79.3">5</text>
<text x="111.8" y="79.3">8 pin</text>
<text x="38.3" y="84.7">6-M4</text>
<text x="48.4" y="84.7">10 EQS</text>
<text x="99.9" y="85.2">4-</text>
<text x="106.7" y="85.2">6.5 THRU</text>
<text x="67.2" y="99.7">70</text>
<text x="114" y="126" transform="rotate(-90 114 126)">26.5</text>
<text x="120.1" y="124.8" transform="rotate(-90 120.1 124.8)">40.2</text>
<text x="63.7" y="135.9">55</text>
<text x="127" y="153.3" transform="rotate(-90 127 153.3)">170.7</text>
<text x="164.8" y="157.1">2018-04-22</text>
<text x="206" y="157.1">00初版</text>
<text x="245.2" y="157.1">陳國棟</text>
<text x="120.1" y="164.9" transform="rotate(-90 120.1 164.9)">130.5</text>
<text x="153.2" y="162.3">改版</text>
<text x="153.2" y="165.8">SYM</text>
<text x="168.2" y="162.3">年 月 日</text>
<text x="169.2" y="165.8">DATE</text>
<text x="202.4" y="165.8">REVISIONS</text>
<text x="204.3" y="162.3">變更事項</text>
<text x="246.9" y="162.6">設計</text>
<text x="247.9" y="166.1">BY</text>
<text x="265.9" y="162.6">備</text>
<text x="267.9" y="166.1">NOTE</text>
<text x="276.6" y="162.6">注</text>
<text x="159.1" y="171.9">制圖</text>
<text x="186.4" y="171.9">設計</text>
<text x="208.9" y="172.4">品名:</text>
<text x="244.5" y="172.4">中空旋轉平台</text>
<text x="157.1" y="175.4">PRAWN</text>
<text x="181.3" y="175.4">DESIGNED</text>
<text x="208.9" y="175.9">TITLE</text>
<text x="230.4" y="175.9">HOLLOW ROTATING PLATFORM</text>
<text x="209.1" y="182.1">規格:</text>
<text x="209.1" y="185.6">SPEC</text>
<text x="220.3" y="192.2">®</text>
<text x="231.1" y="194.8">吉嘉精密科技有限公司</text>
</g>
<text font-size="3.2" x="81.2" y="29.2">旋轉部</text>
<g font-size="2.8">
<text x="238" y="77.4">P.C.D 70</text>
<text x="42.1" y="88.2">P.C.D 62.5</text>
<text x="72.4" y="99.7">-0.02</text>
<text x="73.8" y="96.9">0</text>
<text x="225.2" y="197.8">GIGA Precision Technology Co., Ltd</text>
</g>
<g font-size="2.5">
<text x="23.1" y="8.4">1</text>
<text x="72.7" y="8.4">2</text>
<text x="122.7" y="8.4">3</text>
<text x="172.7" y="8.4">4</text>
<text x="222.7" y="8.4">5</text>
<text x="272.7" y="8.4">6</text>
<text x="6.7" y="30.9">A</text>
<text x="288.7" y="30.9">A</text>
<text x="6.7" y="80.9">B</text>
<text x="288.7" y="80.9">B</text>
<text x="6.7" y="130.9">C</text>
<text x="288.7" y="129.9">C</text>
<text x="6.7" y="180.9">D</text>
<text x="23.1" y="203.4">1</text>
<text x="72.7" y="203.4">2</text>
<text x="120.5" y="203.4">3</text>
<text x="178.8" y="203.4">4</text>
</g>
<g font-size="1.7">
<text x="204.9" y="203.7">比例SCALE:1:2</text>
<text x="249.3" y="203.8">图纸 1 (共1)</text>
</g>
</svg>
